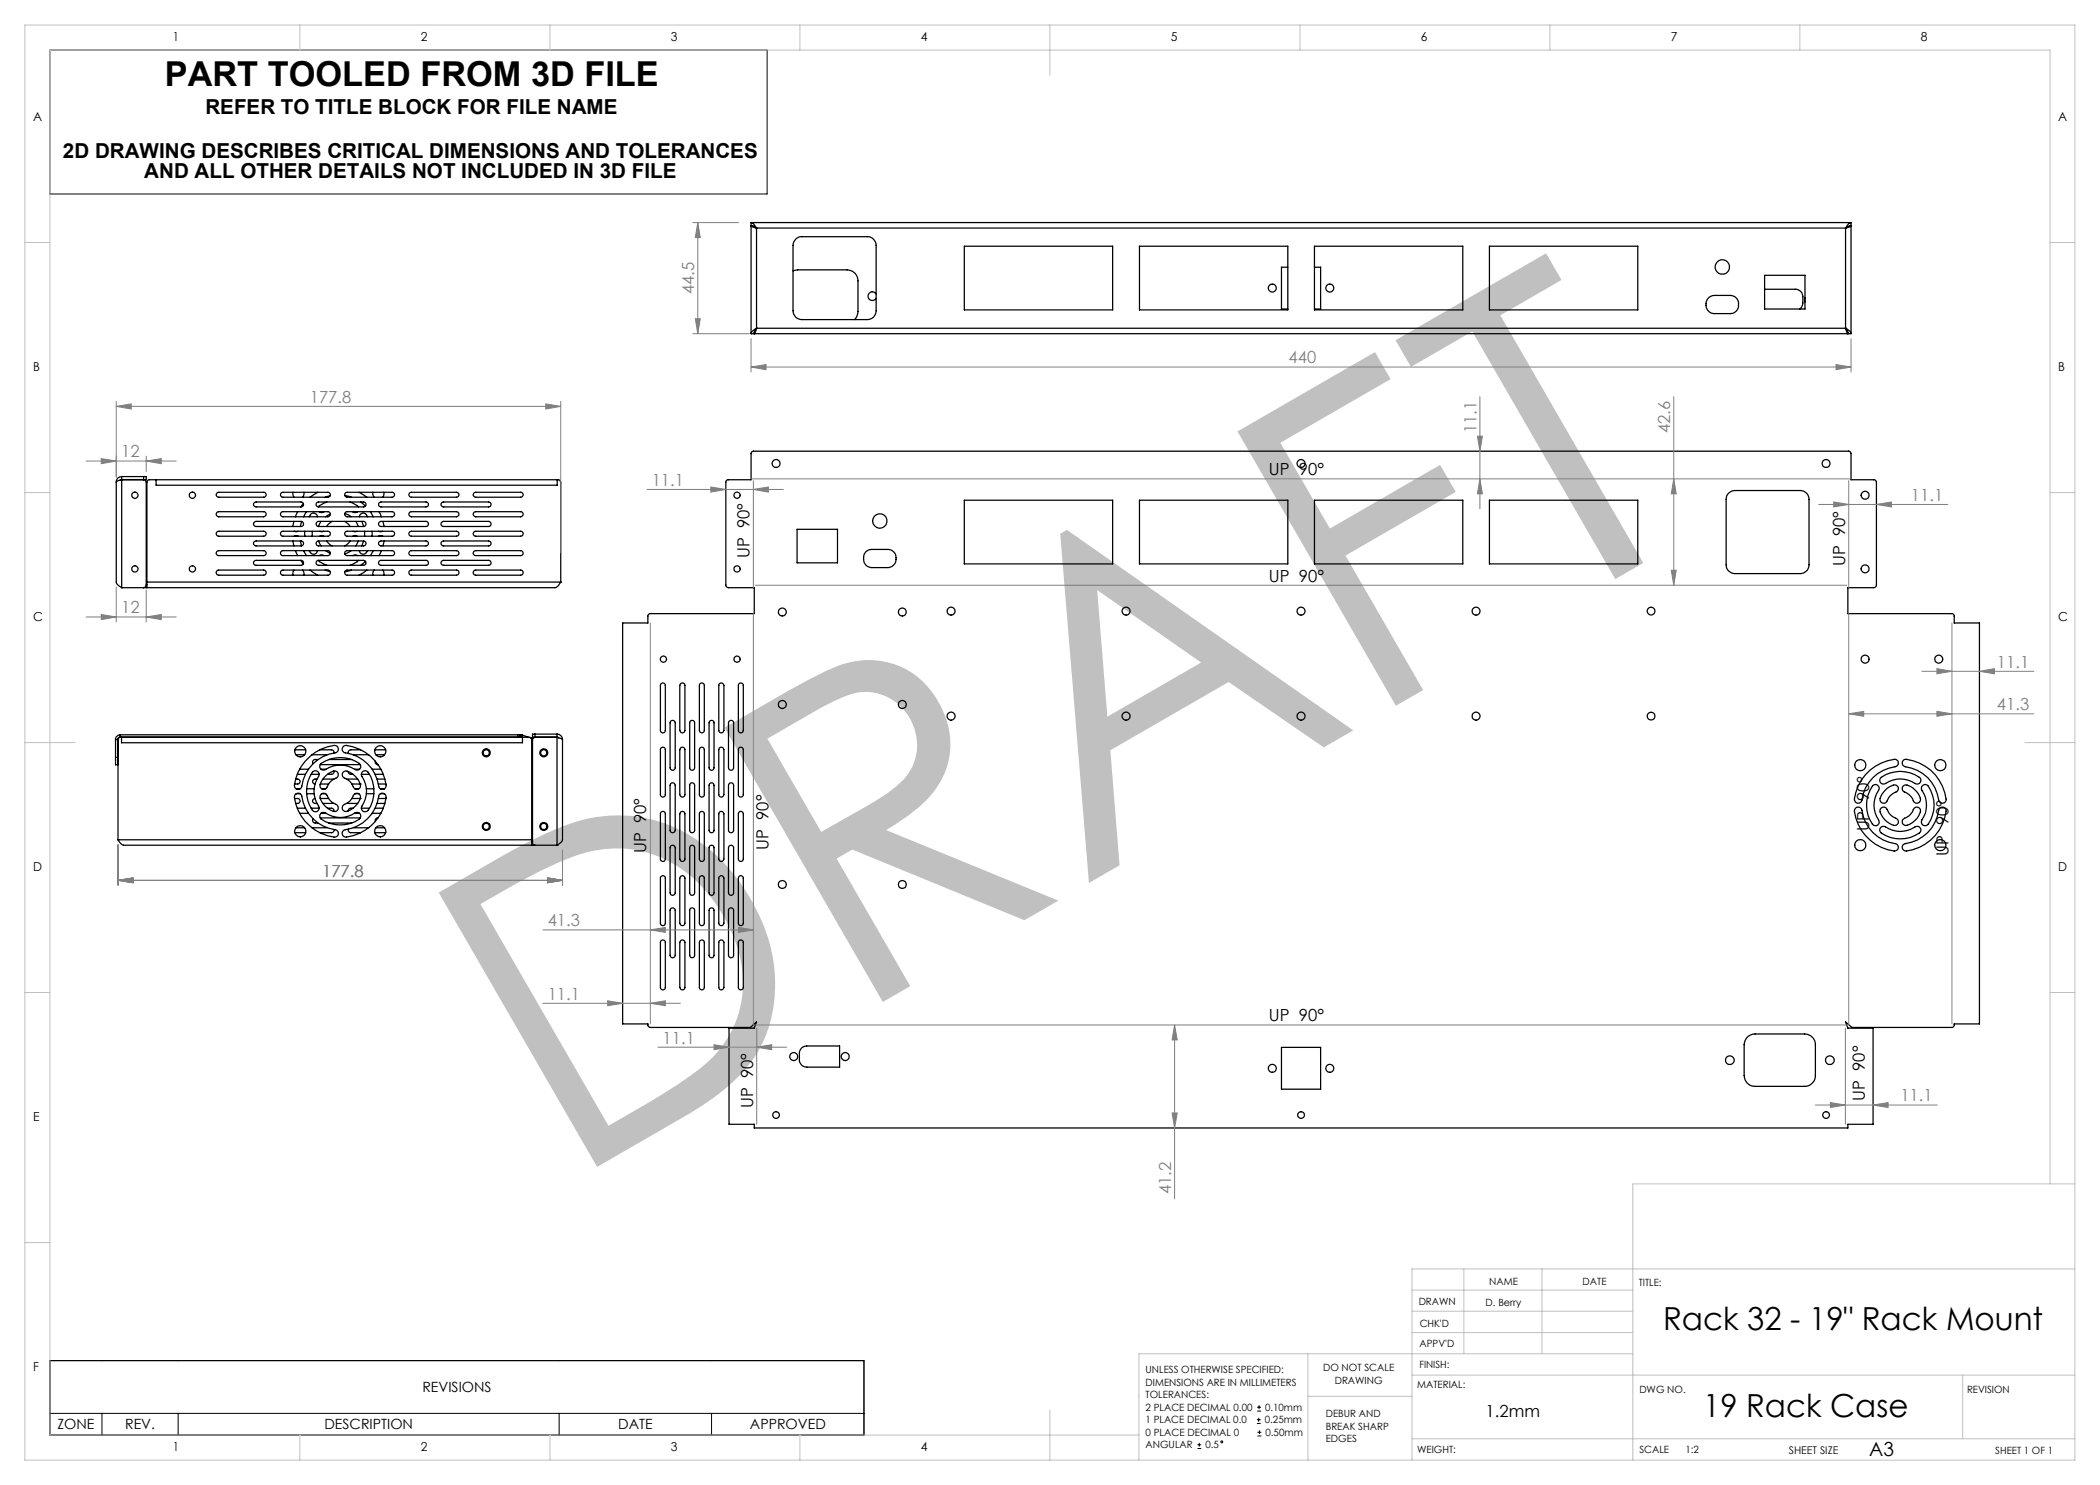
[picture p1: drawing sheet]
<svg xmlns="http://www.w3.org/2000/svg" width="420mm" height="297mm" viewBox="0 0 420 297" stroke-linecap="round" stroke-linejoin="round" font-family="sans-serif">
<g fill="none" stroke="#000" stroke-width=".25">
<path d="M150.2 45.2l.6 .1 .5 .3M150.2 44.5a1.74 1.74 0 0 1 1.1 1.1M150.2 45.2l1.1 .4M150.2 44.5v22.2M150.2 45.2h.3M150.2 44.5h220M150.9 45.4l.4 .2M151.1 45.4v.1M151.3 45.6v20M151.3 45.6h217.8M151.3 45.6h.1M158.6 54.2l.9-.2h9.9a2.17 2.17 0 0 1 2.2 2.2v6.1a2.31 2.31 0 0 1-.7 1.6"/>
<path d="M159.1 47.8a1.54 1.54 0 0 1 1.3-.5h13.1a1.75 1.75 0 0 1 1.7 1.8v13.1a1.75 1.75 0 0 1-1.7 1.7h-13.1a1.75 1.75 0 0 1-1.8-1.7v-13.1l.2-.7zM175.2 58.8a.88 .88 0 0 0-1.3-.2 .88 .88 0 0 0 0 1.3 .88 .88 0 0 0 1.3-.2M192.9 49.2h29.6v12.8h-29.6zM227.9 49.2h29.7v12.8h-29.7zM257.6 53.4h-1.3v8.4h1.3M262.9 49.2h29.7v12.8h-29.7zM262.9 53.4h1.2v8.4h-1.2M297.9 49.2h29.7v12.8h-29.7zM341.7 59.6l.8-.5h3.6a1.83 1.83 0 0 1 1.6 1.8 1.83 1.83 0 0 1-1.6 1.8h-3.2a1.84 1.84 0 0 1-1.6-1.2 1.84 1.84 0 0 1 .4-1.9zM352.9 57.9h6.2a1.51 1.51 0 0 1 1.5 1.4 2.99 2.99 0 0 1-.3 2.1l-.3 .4M352.9 55.1h8.1v6.7h-8.1zM361 59.5l-.1 .5 .1 .4"/>
<path d="M369.1 45.6v20M369.1 45.6h.1M369.4 45.4v.1M369.5 45.4l-.4 .2M369.9 45.2h.3M370.2 45.2h-.4l-.7 .4M370.2 45.2l-.3 .2-.8 .2M370.2 44.5a1.74 1.74 0 0 0-1.1 1.1M370.2 44.5v22.2M150.2 66.7h220M151.3 65.6l-.5 1.1v-.3M151.3 65.6l-.2 .4"/>
<path d="M151.3 65.6l-.3 .6-.2 .5M151.3 65.6a1.74 1.74 0 0 0-1.1 1.1M151.3 65.6h217.8M151.3 65.6h.1M369.1 65.6l.3 .4M369.1 65.6l.5 1.1v-.3M369.1 65.6l.4 .6 .1 .5M369.1 65.6a1.74 1.74 0 0 1 1.1 1.1M369.1 65.6h.1M23.2 96.4v20a1.89 1.89 0 0 0 1.1 1.1M24.3 96h.1M24.3 95.3a1.03 1.03 0 0 0-1.1 1.1"/>
<path d="M24.3 96l-.7 .2-.4 .2M24.3 96h4.5l.4 .3v20.7v.2l-.5 .3M24.3 95.3v22.2M24.3 95.3h4.4M28.7 95.9h-4.5l-.2 .2M28.7 95.3h.5v.6h-.5M28.7 95.3v.6M31.2 96v1h80.2v-1M43.4 98.6l.3-.1h9a.49 .49 0 0 1 .5 .5 .49 .49 0 0 1-.5 .4h-9l-.3-.1a.44 .44 0 0 1 0-.7zM56.2 98.6l.4-.1h9a.49 .49 0 0 1 .5 .5 .49 .49 0 0 1-.5 .4h-9l-.5-.3zM58.6 98.5v.7l.2 .2M60.8 98.5v.2l-.3 .7"/>
<path d="M63.6 98.5l-1.6 .9M66 99.2l-.9 .2M69 99.1l1.3 .3M69.1 98.6l.3-.1h9a.49 .49 0 0 1 .5 .5 .49 .49 0 0 1-.5 .4h-9l-.4-.3zM71.8 98.5l1.6 .9M74.6 98.5v.7l.2 .2M76.8 98.5l-.1 .7-.1 .2M81.9 98.6l.4-.1h9a.49 .49 0 0 1 .5 .5 .49 .49 0 0 1-.5 .4h-9l-.5-.3zM94.8 98.6l.3-.1h9a.49 .49 0 0 1 .5 .5 .49 .49 0 0 1-.5 .4h-9l-.3-.1a.44 .44 0 0 1 0-.7zM150.4 90.4l.2-.2 219.3 .1 .3 .4v5.3h4.7l.3 .3 .1 20.7-.1 .2-.4 .3h-5.2v5.2h20.9l.3 .5v1.4h5.1v80.2h-5.1a.55 .55 0 0 1-.5 .7h-19.9l-1.3-1.1 .5 1.2h5v19.3h-5v.7h-218.8v-.7h-5v-19.3h5l.5-1.2-1.2 1.1h-20.1l-.3-.2-.1-.5h-5.1v-80.2h5.1v-1.4l.4-.5h20.8v-5.2h-5.1l-.3-.1-.2-.3v-20.8l.4-.3h4.6v-5.3zM345.7 98.6l.6-.4 .7-.1h13.1a1.75 1.75 0 0 1 1.7 1.8v13.1a1.75 1.75 0 0 1-1.7 1.7h-13.1a1.75 1.75 0 0 1-1.8-1.7v-13.1a1.54 1.54 0 0 1 .5-1.3zM24.3 117.5h.1"/>
<path d="M29.2 116.9h.2M29.4 116.4v1.1M29.4 116.4v-20.1l.4-.3h81.9l.3 .2 .1 .2v20M29.4 116.4h82.7M43.4 114.2l.3-.2h9a.51 .51 0 0 1 .5 .5 .51 .51 0 0 1-.5 .5h-9a.52 .52 0 0 1-.4-.3 .52 .52 0 0 1 .1-.5zM43.4 110.3l.3-.2h9a.49 .49 0 0 1 .5 .5 .49 .49 0 0 1-.5 .5h-9l-.3-.1a.44 .44 0 0 1 0-.7zM43.4 106.4l.3-.1h9a.49 .49 0 0 1 .5 .4 .49 .49 0 0 1-.5 .5h-9l-.3-.1a.44 .44 0 0 1 0-.7zM43.4 102.5l.3-.2h9a.51 .51 0 0 1 .5 .5 .51 .51 0 0 1-.5 .6h-9l-.3-.2a.44 .44 0 0 1 0-.7zM50.9 108.3l.3-.1h9a.49 .49 0 0 1 .5 .5 .49 .49 0 0 1-.5 .5l-9.2-.1a.48 .48 0 0 1-.1-.8zM50.9 112.2l.3-.1h9a.49 .49 0 0 1 .5 .5 .49 .49 0 0 1-.5 .5l-9.2-.1a.46 .46 0 0 1-.1-.8zM50.9 100.5l.3-.1h9a.49 .49 0 0 1 .5 .5 .49 .49 0 0 1-.5 .5l-9.2-.1a.46 .46 0 0 1-.1-.8zM50.9 104.5l.3-.2h9a.51 .51 0 0 1 .5 .5 .51 .51 0 0 1-.5 .5h-9.2a.48 .48 0 0 1-.1-.8z"/>
<path d="M56.2 114.2l.4-.2h9a.51 .51 0 0 1 .5 .5 .51 .51 0 0 1-.5 .5h-9a.52 .52 0 0 1-.5-.3 .52 .52 0 0 1 .1-.5zM56.2 110.3l.4-.2h9a.49 .49 0 0 1 .5 .5 .49 .49 0 0 1-.5 .5h-9l-.5-.3zM56.2 106.4l.4-.1h9a.49 .49 0 0 1 .5 .4 .49 .49 0 0 1-.5 .5h-9l-.5-.3zM56.2 102.5l.4-.2h9a.51 .51 0 0 1 .5 .5 .51 .51 0 0 1-.5 .6h-9l-.5-.4zM58.6 108.2l.2 1M58.8 104.3l-.2 1M58.8 114l-.2 .3v.7M58.8 107.2l.4-.1 .5 .1M58.8 106.3l.4 .1 .5-.1M59.1 110.1l.4 1M59.5 102.3l-.4 1.1M60.1 108.2l.2 1"/>
<path d="M60.1 112.1l.6 .7M60.3 104.3l-.2 1M60.5 114l.2 .3 .1 .7M60.7 100.7l-.6 .7M60.7 110.1l.6 1M61 106.3v.9M61.3 102.3l-.6 1.1M61.8 103.4a.85 .85 0 0 1 .7-.8 .85 .85 0 0 1 .9 .3l.1 .5M61.8 110.1a.82 .82 0 0 0 .9 .8 .82 .82 0 0 0 .8-.8M62 114l1.6 1M62.4 106.3v.9M63.4 112.2l.3-.1h9a.49 .49 0 0 1 .5 .5 .49 .49 0 0 1-.5 .5h-9l-.4-.3z"/>
<path d="M63.4 100.5l.3-.1h9a.49 .49 0 0 1 .5 .5 .49 .49 0 0 1-.5 .5h-9l-.4-.3zM63.4 104.5l.3-.2h9a.51 .51 0 0 1 .5 .5 .51 .51 0 0 1-.5 .5h-9l-.4-.3zM63.4 108.3l.3-.1h9a.49 .49 0 0 1 .5 .5 .49 .49 0 0 1-.5 .5h-9l-.4-.3zM63.7 112.1a2.53 2.53 0 0 0 1.7 1M63.7 108.2l.5 1M63.8 111.1l.4-.1 .6 .1M63.8 102.3a.74 .74 0 0 0 1 0M64 106.3l.4 .1 .4-.1M64 107.2l.4-.1 .4 .1M64.2 104.3l-.5 1M65.1 114l.9 .3M65.1 110.1l1 .6"/>
<path d="M65.3 108.2l.4 .5 .7 .5M65.4 100.4a2.53 2.53 0 0 0-1.7 1M66.1 102.8l-1 .6M66.4 104.3l-1.1 1M68.9 104.3l1.1 1M69 102.7l1.2 .7M69.1 114.2l.3-.2h9a.51 .51 0 0 1 .5 .5 .51 .51 0 0 1-.5 .5h-9a.52 .52 0 0 1-.4-.3 .52 .52 0 0 1 .1-.5zM69.1 110.3l.3-.2h9a.49 .49 0 0 1 .5 .5 .49 .49 0 0 1-.5 .5h-9.1a.48 .48 0 0 1-.2-.8zM69.1 106.4l.3-.1h9a.49 .49 0 0 1 .5 .4 .49 .49 0 0 1-.5 .5h-9.1a.5 .5 0 0 1-.2-.8zM69.1 102.5l.3-.2h9a.51 .51 0 0 1 .5 .5 .51 .51 0 0 1-.5 .6l-9.1-.1a.48 .48 0 0 1-.2-.8zM70 100.4a3.1 3.1 0 0 1 1.7 1M70 108.2l-.4 .5-.7 .5"/>
<path d="M70.2 110.1l-1.2 .7M70.3 114l-1.3 .4M70.6 111.1l.3-.1 .6 .1M70.6 102.3a.74 .74 0 0 0 .9 0M70.6 106.3l.3 .1 .5-.1M70.6 107.2l.3-.1 .5 .1M71.2 104.3l.5 1M71.7 108.2l-.5 1M71.7 112.1a3.1 3.1 0 0 1-1.7 1M71.9 110.1a.82 .82 0 0 0 .8 .8 .82 .82 0 0 0 .8-.8M71.9 103.4a.76 .76 0 0 1 .5-.7 .76 .76 0 0 1 .9 .2l.2 .5M72.1 100.4l1 .8"/>
<path d="M72.3 104.3l.4 1M72.7 108.2l-.4 1M72.9 106.3v.9M73.1 112.3l-1 .8M73.4 114l-1.6 1M74.1 102.3l.5 1.1M74.4 106.3v.9M74.6 110.1l-.5 1M74.8 114l-.2 .3v.7M75.7 107.2l.2-.1 .6 .1M75.7 106.3l.5 .1 .3-.1M75.8 102.3l.5 1.1"/>
<path d="M75.8 112.2l.4-.1h9a.49 .49 0 0 1 .5 .5 .49 .49 0 0 1-.5 .5l-9.2-.1a.48 .48 0 0 1-.2-.8zM75.8 104.5l.4-.2h9a.51 .51 0 0 1 .5 .5 .51 .51 0 0 1-.5 .5h-9.2a.5 .5 0 0 1-.2-.8zM75.8 100.5l.4-.1h9a.49 .49 0 0 1 .5 .5 .49 .49 0 0 1-.5 .5l-9.2-.1a.48 .48 0 0 1-.2-.8zM75.8 108.3l.4-.1h9a.49 .49 0 0 1 .5 .5 .49 .49 0 0 1-.5 .5l-9.2-.1a.5 .5 0 0 1-.2-.8zM76.3 110.1l-.5 1M76.6 114l.1 .3 .1 .7M76.6 104.3l.2 1M76.8 108.2l-.2 1M81.9 114.2l.4-.2h9a.51 .51 0 0 1 .5 .5 .51 .51 0 0 1-.5 .5h-9a.52 .52 0 0 1-.5-.3 .52 .52 0 0 1 .1-.5zM81.9 110.3l.4-.2h9a.49 .49 0 0 1 .5 .5 .49 .49 0 0 1-.5 .5h-9.2a.48 .48 0 0 1-.2-.8zM81.9 106.4l.4-.1h9a.49 .49 0 0 1 .5 .4 .49 .49 0 0 1-.5 .5h-9.2a.5 .5 0 0 1-.2-.8zM81.9 102.5l.4-.2h9a.51 .51 0 0 1 .5 .5 .51 .51 0 0 1-.5 .6l-9.2-.1a.48 .48 0 0 1-.2-.8z"/>
<path d="M88.4 100.5l.3-.1h9a.49 .49 0 0 1 .5 .5 .49 .49 0 0 1-.5 .5l-9.2-.1a.46 .46 0 0 1-.1-.8zM88.4 112.2l.3-.1h9a.49 .49 0 0 1 .5 .5 .49 .49 0 0 1-.5 .5l-9.2-.1a.46 .46 0 0 1-.1-.8zM88.4 108.3l.3-.1h9a.49 .49 0 0 1 .5 .5 .49 .49 0 0 1-.5 .5l-9.2-.1a.48 .48 0 0 1-.1-.8zM88.5 104.3h9.2a.51 .51 0 0 1 .5 .5 .51 .51 0 0 1-.5 .5h-9.2a.52 .52 0 0 1-.3-.5 .52 .52 0 0 1 .3-.5zM94.8 114.2l.3-.2h9a.51 .51 0 0 1 .5 .5 .51 .51 0 0 1-.5 .5h-9a.52 .52 0 0 1-.4-.3 .52 .52 0 0 1 .1-.5zM94.8 110.3l.3-.2h9a.49 .49 0 0 1 .5 .5 .49 .49 0 0 1-.5 .5h-9l-.3-.1a.44 .44 0 0 1 0-.7zM94.8 106.4l.3-.1h9a.49 .49 0 0 1 .5 .4 .49 .49 0 0 1-.5 .5h-9l-.3-.1a.44 .44 0 0 1 0-.7zM94.8 102.5l.3-.2h9a.51 .51 0 0 1 .5 .5 .51 .51 0 0 1-.5 .6h-9l-.3-.2a.44 .44 0 0 1 0-.7zM112.1 116.4h.1M112.1 116.4a1.83 1.83 0 0 1-1.1 1.1h-86.7M159.4 105.9h8.1v6.7h-8.1zM173.2 110.3l.5-.3 .6-.1h3.3a1.83 1.83 0 0 1 1.6 1.8 1.83 1.83 0 0 1-1.6 1.8h-3.3a1.86 1.86 0 0 1-1.6-1.2 1.86 1.86 0 0 1 .5-2z"/>
<path d="M192.9 100h29.6v12.8h-29.6zM227.9 100h29.7v12.8h-29.7zM262.9 100h29.7v12.8h-29.7zM297.9 100h29.7v12.8h-29.7zM132.2 136.7l.6-.1 .3 .5v9a.49 .49 0 0 1-.5 .5 .49 .49 0 0 1-.5-.5v-9zM136.1 136.7l.6-.1 .3 .5v9a.51 .51 0 0 1-.5 .5 .51 .51 0 0 1-.5-.5v-9zM140 136.7l.5-.1 .4 .5v9a.49 .49 0 0 1-.5 .5 .49 .49 0 0 1-.5-.5v-9zM143.9 136.7l.6-.1 .3 .5v9a.51 .51 0 0 1-.5 .5 .51 .51 0 0 1-.5-.5v-9zM147.8 136.7l.5-.1 .4 .5v9a.49 .49 0 0 1-.5 .5 .49 .49 0 0 1-.5-.5v-9zM23.1 151.5v1.5h.5v-1.5M23.1 147.9h.5M23.1 151.5h.5"/>
<path d="M23.1 147.9v3.6M23.6 147.9v3.6M24.1 147.4l-.5 .2v.3M24.1 147a.96 .96 0 0 0-1 .9M24.1 147v.4M24.1 147h79.4M24.1 147.4h79.4M24.3 147.5v1.1h80.2v-1.1h1.5l.4 .5v20M58.9 159.7h.6a.5 .5 0 0 1 .5 .5 .5 .5 0 0 1-.5 .5h-.4M58.9 150h2.2M59 158.9a.74 .74 0 0 1 .8-.3 .74 .74 0 0 1 .6 .7 7.9 7.9 0 0 0 6.9 6.7 .77 .77 0 0 1 .3 .9 .77 .77 0 0 1-.8 .5 9.1 9.1 0 0 1-7.9-8.2zM59.1 155.8h.4a.5 .5 0 0 1 .5 .5 .5 .5 0 0 1-.5 .5h-.6"/>
<path d="M59.2 157.8h.8M59.2 158.7h.8M59.2 151h1.7M59.4 154.9h1.7M59.9 153.8h1.8M61.3 157.8h1.5M61.3 158.7h1.5M62 151.3a8.4 8.4 0 0 1 5.1-2.2 .74 .74 0 0 1 .6 .8 .74 .74 0 0 1-.7 .7 7.9 7.9 0 0 0-6.7 6.9 .77 .77 0 0 1-.9 .3 .77 .77 0 0 1-.5-.8 9.1 9.1 0 0 1 3.1-5.7zM62.2 154.9h1.7M62.4 151h3M62.5 154.4a.75 .75 0 0 1 1-.1 .75 .75 0 0 1 .2 1 5.4 5.4 0 0 0 .1 6.2 .75 .75 0 0 1-.4 .8 .75 .75 0 0 1-.9-.2 6.8 6.8 0 0 1 0-7.7zM63 159.7a.49 .49 0 0 0-.5 .5 .49 .49 0 0 0 .5 .5h.4"/>
<path d="M63.4 155.8a.64 .64 0 0 0-.9 .5l.2 .4 .3 .1M63.6 151.9h-.8a.5 .5 0 0 0-.2 .8M64 150h2.5l.3 .3v.3M64 152.9h8.1M64.1 159.7h1.6M64.1 156.8h1.6M64.2 153.8h1M64.2 152.7a6.6 6.6 0 0 1 7.8 .2 .74 .74 0 0 1-.1 .9 .74 .74 0 0 1-.9 .1 5.4 5.4 0 0 0-6.2 .1 .75 .75 0 0 1-.8-.4 .75 .75 0 0 1 .2-.9zM64.2 158.8a.84 .84 0 0 1 1.4 .6 3.2 3.2 0 0 0 1.8 1.6 .75 .75 0 0 1 .2 .9 .75 .75 0 0 1-.9 .4 4.1 4.1 0 0 1-2.7-3zM64.3 157.8h.9M64.3 158.7h.9M64.6 155.8h2.2"/>
<path d="M65.1 155.3l.7-.6a1.32 1.32 0 0 1 1.7-.3 .84 .84 0 0 1-.6 1.4 3.2 3.2 0 0 0-1.6 1.8 .75 .75 0 0 1-.9 .2 .75 .75 0 0 1-.4-.9l.5-.9zM65.7 151.9h4.7M66.8 154.2v.3l-.3 .3-1 .1M68.6 154.4a1.18 1.18 0 0 1 1.7 .3l1.3 1.3a1.32 1.32 0 0 1 .3 1.7 .84 .84 0 0 1-1.4-.6 3.2 3.2 0 0 0-1.8-1.6 .77 .77 0 0 1-.1-1.1zM68.7 149.2l.3-.1a9 9 0 0 1 8.2 8.2 .74 .74 0 0 1-.8 .6 .74 .74 0 0 1-.7-.7 7.9 7.9 0 0 0-6.9-6.7 .76 .76 0 0 1-.1-1.3zM69.3 155.8h2.2M69.6 154.3l.4 .5 .6 .1M70.4 159.7h1.6M70.4 156.8h1.6M70.7 151h3.1M70.9 153.8h1M70.9 157.8h.9"/>
<path d="M70.9 158.7h.9M72 156.8h.1M72 159.7h.1M72.1 150h-2.1a.46 .46 0 0 0-.3 .7M72.2 154.9h1.7M72.4 154.5a.76 .76 0 0 1 1.2-.1 6.6 6.6 0 0 1-.2 7.8 .74 .74 0 0 1-.9-.1 .74 .74 0 0 1-.1-.9 5.4 5.4 0 0 0-.1-6.2zM73.3 157.8h1.5M73.3 158.7h1.5M74.4 153.8h1.8M75 150h2.2M75 154.9h1.7M75.1 152.2l.1 .5 .4 .2"/>
<path d="M75.2 151h1.7M75.4 155.8h1.6M75.7 159.7h1.5M75.7 156.8h1.5M76.1 157.8h.8M76.1 158.7h.8M103.5 147h.5M103.5 147.4h.5M103.5 147v.4M104 147h.2M104 147.4h.2M104 147v.4"/>
<path d="M104.2 147h.3M104.2 147.4l.2 .1M104.2 147v.4M104.4 147.5h.1M104.4 147.5h-80.5l-.3 .4v20.1M104.5 147l-.1 .5M104.5 147l1.2 .5M106.2 147.6h.5M106.4 148h.1M107 147.4h4.4l.4 .2M107 146.8h-.5v.6h.5M107 146.8v.6"/>
<path d="M107 146.8h4.4M111.4 147.5h.1M111.4 147.5l1.1 .4M111.4 147.5h-4.4l-.4 .1-.1 .3v20.7l.1 .3 .4 .1M111.4 146.8a1.08 1.08 0 0 1 1.1 1.1M111.4 146.8v22.2M112.5 147.9v20.1a1.98 1.98 0 0 1-1.1 1M132.2 149.6l.2-.1a.48 .48 0 0 1 .7 .4v9a.49 .49 0 0 1-.5 .5 .49 .49 0 0 1-.5-.5v-9zM134.2 144.2l.5-.1 .3 .5v9a.51 .51 0 0 1-.5 .5 .51 .51 0 0 1-.5-.5v-9zM134.2 156.7l.1-.1a.51 .51 0 0 1 .7 .5v8.9a.51 .51 0 0 1-.5 .5 .51 .51 0 0 1-.5-.5v-8.9zM136.1 149.6l.2-.1a.51 .51 0 0 1 .7 .4v9a.51 .51 0 0 1-.5 .5 .51 .51 0 0 1-.5-.5v-9zM138.1 156.7l.1-.1a.51 .51 0 0 1 .7 .5v8.9a.49 .49 0 0 1-.5 .5 .49 .49 0 0 1-.5-.5v-8.9z"/>
<path d="M138.1 144.2l.5-.1 .3 .5v9a.49 .49 0 0 1-.5 .5 .49 .49 0 0 1-.5-.5v-9zM140 149.6l.5-.1 .4 .4v9a.49 .49 0 0 1-.5 .5 .49 .49 0 0 1-.5-.5v-9zM142 144.2l.5-.1 .3 .5v9a.49 .49 0 0 1-.5 .5 .49 .49 0 0 1-.5-.5v-9zM142 156.7l.1-.1a.48 .48 0 0 1 .7 .5v8.9a.49 .49 0 0 1-.5 .5 .49 .49 0 0 1-.5-.5v-8.9zM143.9 149.6l.2-.1a.51 .51 0 0 1 .7 .4v9a.51 .51 0 0 1-.5 .5 .51 .51 0 0 1-.5-.5v-9zM145.7 144.4l.3-.3h.4l.3 .5v9a.51 .51 0 0 1-.5 .5 .51 .51 0 0 1-.5-.5zM145.9 156.7l.1-.1a.51 .51 0 0 1 .7 .5v8.9a.51 .51 0 0 1-.5 .5 .51 .51 0 0 1-.5-.5v-8.9zM147.8 149.6l.2-.1a.51 .51 0 0 1 .7 .4v9a.49 .49 0 0 1-.5 .5 .49 .49 0 0 1-.5-.5v-9zM374 154a9.2 9.2 0 0 1 5.1-2.1 .76 .76 0 0 1 .6 .7 .76 .76 0 0 1-.7 .7 7.8 7.8 0 0 0-6.7 7 .77 .77 0 0 1-.9 .3 .77 .77 0 0 1-.5-.8 9.3 9.3 0 0 1 3.1-5.8zM374.5 157.2a.75 .75 0 0 1 1-.2 .75 .75 0 0 1 .2 1.1 5.4 5.4 0 0 0 .1 6.1 .74 .74 0 0 1-.4 .9 .74 .74 0 0 1-.9-.3 6.8 6.8 0 0 1 0-7.6zM376.1 155.6a6.5 6.5 0 0 1 8 0 .77 .77 0 0 1-.1 1 .77 .77 0 0 1-1 .1 5.4 5.4 0 0 0-6.2 .1 .76 .76 0 0 1-.7-.3 .76 .76 0 0 1 0-.9zM377 158l.8-.6a1.32 1.32 0 0 1 1.7-.2 .81 .81 0 0 1-.6 1.3 3.1 3.1 0 0 0-1.6 1.9 .75 .75 0 0 1-.9 .1 .75 .75 0 0 1-.4-.8l.4-.9z"/>
<path d="M380.6 157.2a1.58 1.58 0 0 1 2.1 .5l1 1.1a1.37 1.37 0 0 1 .2 1.7 .81 .81 0 0 1-.9 .1 .81 .81 0 0 1-.4-.8 3.2 3.2 0 0 0-1.9-1.5 .77 .77 0 0 1-.1-1.1zM380.7 152l.3-.1a9 9 0 0 1 8.2 8.2 .76 .76 0 0 1-.7 .6 .76 .76 0 0 1-.8-.7 7.8 7.8 0 0 0-6.9-6.8 .75 .75 0 0 1-.1-1.2zM384.6 157.1a.74 .74 0 0 1 1.1 .1 6.6 6.6 0 0 1-.3 7.8 .76 .76 0 0 1-.9-.1 .76 .76 0 0 1-.1-.9 5.3 5.3 0 0 0-.1-6.2v-.3zM23.6 168a2.02 2.02 0 0 0 1.1 1h86.7M23.6 168h82.8M23.6 168h.1M58.9 166.5h2.2M59.2 165.6h1.7M59.4 161.6h1.7M59.9 162.7h1.8M62.2 161.6h1.7M62.4 165.6h3"/>
<path d="M62.6 163.8l-.1 .1a.51 .51 0 0 0 .5 .7h.6M64 163.6h8.1M64.1 162.8a.73 .73 0 0 1 1-.2 5.4 5.4 0 0 0 6.2-.1 .75 .75 0 0 1 .8 .4 .75 .75 0 0 1-.2 .9 6.6 6.6 0 0 1-7.8-.2l-.1-.2zM64.2 162.7h1M64.6 160.7h2.2M65.5 161.6l1 .1 .3 .3v.3M65.7 164.6h4.7M66.8 165.9v.3l-.3 .3h-2.5M68.6 166.2l.2-.2a8 8 0 0 0 7-7 .77 .77 0 0 1 .9-.3 .77 .77 0 0 1 .5 .8 9.1 9.1 0 0 1-8.2 7.9 .74 .74 0 0 1-.4-1.2zM68.7 161a3.4 3.4 0 0 0 2.1-2.1 .75 .75 0 0 1 .9-.2 .75 .75 0 0 1 .4 .9 4.1 4.1 0 0 1-3 2.7 .74 .74 0 0 1-.6-.5 .74 .74 0 0 1 .2-.8zM69.3 160.7h2.2M69.7 165.8a.51 .51 0 0 0 .5 .7h1.9"/>
<path d="M70.6 161.6l-.6 .1-.4 .5M70.7 165.6h3.1M70.9 162.7h1M72.2 161.6h1.7M74.4 162.7h1.8M75 166.5h2.2M75 161.6h1.7M75.2 165.6h1.7M75.4 160.7h1.6M75.6 163.6l-.4 .2-.1 .5M106.4 168v1M106.4 168.4h.1"/>
<path d="M111.4 169h.1M132.2 162.4l.2-.1a.48 .48 0 0 1 .7 .5v9a.49 .49 0 0 1-.5 .5 .49 .49 0 0 1-.5-.5v-9zM132.2 175.3a.49 .49 0 0 1 .6-.1 .49 .49 0 0 1 .3 .4v9a.49 .49 0 0 1-.5 .5 .49 .49 0 0 1-.5-.5v-9zM134.2 169.2l.1-.1a.51 .51 0 0 1 .7 .4v9.1a.51 .51 0 0 1-.5 .5 .51 .51 0 0 1-.5-.5v-9.1zM136.1 162.4l.2-.1a.51 .51 0 0 1 .7 .5v9a.51 .51 0 0 1-.5 .5 .51 .51 0 0 1-.5-.5v-9zM136.1 175.3a.5 .5 0 0 1 .6-.1 .5 .5 0 0 1 .3 .4v9a.51 .51 0 0 1-.5 .5 .51 .51 0 0 1-.5-.5v-9zM138.1 169.2l.1-.1a.51 .51 0 0 1 .7 .4v9.1a.49 .49 0 0 1-.5 .5 .49 .49 0 0 1-.5-.5v-9.1zM140 162.4l.5-.1 .4 .5v9a.49 .49 0 0 1-.5 .5 .49 .49 0 0 1-.5-.5v-9zM140 175.3a.5 .5 0 0 1 .6-.1 .5 .5 0 0 1 .3 .4v9a.49 .49 0 0 1-.5 .5 .49 .49 0 0 1-.5-.5v-9zM142 169.2l.1-.1a.48 .48 0 0 1 .7 .4v9.1a.49 .49 0 0 1-.5 .5 .49 .49 0 0 1-.5-.5v-9.1zM143.9 162.4l.2-.1a.51 .51 0 0 1 .7 .5v9a.51 .51 0 0 1-.5 .5 .51 .51 0 0 1-.5-.5v-9zM143.9 175.3a.52 .52 0 0 1 .6-.1 .52 .52 0 0 1 .3 .4v9a.51 .51 0 0 1-.5 .5 .51 .51 0 0 1-.5-.5v-9z"/>
<path d="M145.9 169.2l.1-.1a.51 .51 0 0 1 .7 .4v9.1a.51 .51 0 0 1-.5 .5 .51 .51 0 0 1-.5-.5v-9.1zM147.8 162.4l.2-.1a.51 .51 0 0 1 .7 .5v9a.49 .49 0 0 1-.5 .5 .49 .49 0 0 1-.5-.5v-9zM147.8 175.3a.5 .5 0 0 1 .6-.1 .5 .5 0 0 1 .3 .4v9a.49 .49 0 0 1-.5 .5 .49 .49 0 0 1-.5-.5v-9zM371.1 161.7a.75 .75 0 0 1 .7-.3 .75 .75 0 0 1 .6 .7 7.9 7.9 0 0 0 6.9 6.7 .76 .76 0 0 1 .3 .9 .76 .76 0 0 1-.8 .5 9.2 9.2 0 0 1-7.9-8.2zM376.1 165.6a.79 .79 0 0 1 1-.2 5.4 5.4 0 0 0 6.2-.1 .75 .75 0 0 1 .8 .4 .75 .75 0 0 1-.2 .9 6.6 6.6 0 0 1-7.8-.2l-.1-.3zM376.2 161.6a.83 .83 0 0 1 1.4 .6 3.2 3.2 0 0 0 1.8 1.6 .74 .74 0 0 1 .2 .9 .74 .74 0 0 1-.9 .4 4.1 4.1 0 0 1-2.7-3zM382.8 161.7a.75 .75 0 0 1 .9-.2 .75 .75 0 0 1 .4 .9 4.1 4.1 0 0 1-3 2.7 .8 .8 0 0 1-.7-.8 .8 .8 0 0 1 .8-.8 3.3 3.3 0 0 0 1.6-1.8zM388 161.6a.73 .73 0 0 1 .9-.1 .73 .73 0 0 1 .3 .7 9.1 9.1 0 0 1-8.2 8 .74 .74 0 0 1-.6-.8 .74 .74 0 0 1 .7-.7 7.9 7.9 0 0 0 6.7-6.9zM132.2 188.1l.6-.1 .3 .5v9a.49 .49 0 0 1-.5 .5 .49 .49 0 0 1-.5-.5v-9zM134.2 181.7l.5-.1 .3 .5v9a.51 .51 0 0 1-.5 .5 .51 .51 0 0 1-.5-.5v-9zM136.1 188.1l.6-.1 .3 .5v9a.51 .51 0 0 1-.5 .5 .51 .51 0 0 1-.5-.5v-9zM138.1 181.7l.5-.1 .3 .5v9a.49 .49 0 0 1-.5 .5 .49 .49 0 0 1-.5-.5v-9z"/>
<path d="M140 188.1l.5-.1 .4 .5v9a.49 .49 0 0 1-.5 .5 .49 .49 0 0 1-.5-.5v-9zM142 181.7l.5-.1 .3 .5v9a.49 .49 0 0 1-.5 .5 .49 .49 0 0 1-.5-.5v-9zM143.9 188.1l.6-.1 .3 .5v9a.51 .51 0 0 1-.5 .5 .51 .51 0 0 1-.5-.5v-9zM145.7 181.9l.3-.3h.4l.3 .5v9a.51 .51 0 0 1-.5 .5 .51 .51 0 0 1-.5-.5zM147.8 188.1l.5-.1 .4 .5v9a.49 .49 0 0 1-.5 .5 .49 .49 0 0 1-.5-.5v-9zM160.3 209.6l.5-.3 .6-.1h6.5v4.2h-6.5a1.45 1.45 0 0 1-1.5-1.5 2.48 2.48 0 0 1 .2-2zM256.3 209.5h7.8v8.3h-7.8zM349.5 207.4a2.31 2.31 0 0 1 1.5-.6h9.9a2.17 2.17 0 0 1 2.2 2.1v6.2a2.17 2.17 0 0 1-2.2 2.2h-9.9a2.17 2.17 0 0 1-2.2-2.2v-6.2a2.32 2.32 0 0 1 .7-1.5z"/>
<circle cx="254.5" cy="57.6" r=".79"/>
<circle cx="266" cy="57.6" r=".79"/>
<circle cx="344.4" cy="53.4" r="1.45"/>
<circle cx="27" cy="99" r=".63"/>
<circle cx="38.5" cy="99" r=".63"/>
<circle cx="147.4" cy="99" r=".62"/>
<circle cx="155.2" cy="92.7" r=".79"/>
<circle cx="260.2" cy="92.7" r=".79"/>
<circle cx="365.2" cy="92.7" r=".79"/>
<circle cx="373" cy="99.1" r=".8"/>
<circle cx="27" cy="113.8" r=".62"/>
<circle cx="38.5" cy="113.8" r=".62"/>
<circle cx="147.4" cy="113.8" r=".62"/>
<circle cx="176" cy="104.2" r="1.45"/>
<circle cx="373" cy="113.8" r=".8"/>
<circle cx="132.7" cy="131.8" r=".63"/>
<circle cx="147.4" cy="131.8" r=".62"/>
<circle cx="156.4" cy="122.4" r=".79"/>
<circle cx="180.5" cy="122.4" r=".79"/>
<circle cx="190.2" cy="122.2" r=".79"/>
<circle cx="225.2" cy="122.2" r=".79"/>
<circle cx="260.2" cy="122.2" r=".79"/>
<circle cx="295.2" cy="122.2" r=".79"/>
<circle cx="330.2" cy="122.2" r=".77"/>
<circle cx="373" cy="131.8" r=".79"/>
<circle cx="387.7" cy="131.8" r=".8"/>
<circle cx="60.1" cy="150.3" r="1.12"/>
<circle cx="76" cy="150.3" r="1.12"/>
<circle cx="97.3" cy="150.6" r=".63"/>
<circle cx="97.3" cy="150.6" r=".81"/>
<circle cx="108.7" cy="150.6" r=".62"/>
<circle cx="108.7" cy="150.6" r=".79"/>
<circle cx="156.5" cy="140.9" r=".81"/>
<circle cx="180.5" cy="140.9" r=".81"/>
<circle cx="190.2" cy="143.2" r=".81"/>
<circle cx="225.2" cy="143.2" r=".81"/>
<circle cx="260.2" cy="143.2" r=".81"/>
<circle cx="295.2" cy="143.2" r=".81"/>
<circle cx="330.2" cy="143.2" r=".78"/>
<circle cx="372.1" cy="153" r="1.12"/>
<circle cx="388.1" cy="153.1" r="1.13"/>
<circle cx="60.1" cy="166.3" r="1.13"/>
<circle cx="76" cy="166.3" r="1.13"/>
<circle cx="97.2" cy="165.3" r=".62"/>
<circle cx="97.3" cy="165.3" r=".8"/>
<circle cx="108.7" cy="165.3" r=".62"/>
<circle cx="108.7" cy="165.3" r=".79"/>
<circle cx="156.5" cy="176.9" r=".8"/>
<circle cx="180.5" cy="176.9" r=".8"/>
<circle cx="372.1" cy="169" r="1.12"/>
<circle cx="388.1" cy="169" r="1.13"/>
<circle cx="158.7" cy="211.3" r=".81"/>
<circle cx="169" cy="211.3" r=".81"/>
<circle cx="254.5" cy="213.7" r=".79"/>
<circle cx="266" cy="213.7" r=".79"/>
<circle cx="346" cy="212" r=".87"/>
<circle cx="366" cy="212" r=".87"/>
<circle cx="155.2" cy="223" r=".67"/>
<circle cx="260.2" cy="223" r=".67"/>
<circle cx="365.2" cy="223" r=".67"/>
</g>
<g fill="none" stroke="#000" stroke-width=".2">
<path d="M10 272.1h162.8v14.9h-162.8zM10 282.7h162.8M20.4 282.7v4.3M35.6 282.7v4.3M111.8 282.7v4.3M142.3 282.7v4.3M239.5 289.7h.7M239.5 289h.7M239.9 288.6v.7M251.4 284.7h.7M251.4 283.9h.7M251.4 282.2h.8"/>
<path d="M251.4 281.4h.8M251.5 287.2h.8M251.5 286.5h.8M251.7 283.6v.7M251.8 281.1v.7M251.9 286.1v.7"/>
<circle cx="244.4" cy="288.4" r=".19"/>
</g>
<g fill="none" stroke="#808080" stroke-width=".2">
<path d="M138.6 44.5h9.1M139.6 44.5l.5 3h-1zM139.6 44.5v22.2M138.6 66.7h11.3M139.1 63.7h1l-.5 3zM150.2 73.4l3-.5v1zM150.2 67.7v6.7M150.2 73.4h220M296 79.3v22.5M334.8 79.3v37.7M367.2 72.9l3 .5-3 .5zM370.2 67.7v6.7"/>
<path d="M17.2 92.2h18M20.2 91.7l3 .5-3 .5zM23.2 81.3l3-.5v1zM23.2 80.3v15.1M23.2 81.3h88.9M29.2 92.2l3-.5v1zM29.2 91.2v3.1M109.1 80.8l3 .5-3 .5zM112.1 80.3v30.3M129.4 97.9h27.3M142.2 97.4l3 .5-3 .5zM150.2 95.8h220"/>
<path d="M150.7 97.9l3-.5v1zM150.7 96.1v21.4M295.5 87.2h1l-.5 3zM296 95.8l.5 3h-1zM334.8 95.8l.4 3h-.9zM369.7 96.1v21.4M23.2 117.4v7M29.2 118v6.4M151.1 117h218.3M334.3 114h.9l-.4 3zM363.7 100.9h25.9M366.7 100.4l3 .5-3 .5z"/>
<path d="M375.3 100.9l3-.5v1zM17.2 123.4h18M20.2 122.9l3 .5-3 .5zM29.2 123.4l3-.5v1zM130.1 124.6v80.2M150.7 122.7v82.2M369.7 122.7v82.2M384.4 134.3h22.4M387.4 133.7l3 .6-3 .5zM390.4 124.6v80.2M395.9 134.3l3-.6v1.1zM369.7 142.8l3-.5v1z"/>
<path d="M369.7 142.8h37.1M387.4 142.3l3 .5-3 .5zM23.6 176.1l3-.5v1zM23.6 168.9v8.2M23.6 176.1h88.9M109.5 175.6l3 .5-3 .5zM112.5 170v7.1M108.6 186h42.1M130.1 186l3-.5v1zM147.7 185.5l3 .5-3 .5zM108.6 200.7h27.5M121.5 200.2l3 .5-3 .5z"/>
<path d="M130.1 200.7l3-.5v1zM131.6 209.4h25.7M142.8 208.9l3 .5-3 .5zM151.1 205h218.2M151.3 209.4l3-.5v1zM151.3 205.6v19.3M234.9 205l.5 3h-1zM234.9 205v34.8M369.1 205.6v19.3M234.4 222.6h1l-.5 3zM363.1 221h24.4M366.1 220.5l3 .5-3 .5z"/>
<path d="M374.6 221l3-.5v1z"/>
</g>
<path d="M10 10h143.4v28.8h-143.4z" fill="none" stroke="#0a0605" stroke-width=".2"/>
<g fill="none" stroke="#c0c0c0" stroke-width=".2">
<path d="M5 5h410v287h-410zM60 5v5M110 5v5M160 5v5M210 5v10M260 5v5M310 5v5M360 5v5M5 48.5h5M410 48.5h5M5 98.5h5M410 98.5h5"/>
<path d="M5 148.5h10M405 148.5h10M5 198.5h5M410 198.5h5M410 236.8v-226.8h-400v277h217.8M415 236.8h-88.4v55.2M5 248.5h5M282.4 258h44.2M292.8 253.8v17M308.4 253.8v17M415 253.8h-132.6v38.2M261.6 270.8v21.2"/>
<path d="M261.6 279.3h20.8M282.4 266.5h44.2M282.4 262.3h44.2M282.4 275h132.6M326.6 270.8h-98.8v21.2M392.5 275v12.8M60 287v5M110 287v5M160 287v5M210 282v10M282.4 287.8h132.6"/>
</g>
<g fill="#808080">
<path d="M29.2 123.4l3-.5v1zM20.2 122.9l3 .5-3 .5z"/>
<path d="M366.7 100.4l3 .5-3 .5zM375.3 100.9l3-.5v1zM366.1 220.5l3 .5-3 .5zM374.6 221l3-.5v1zM121.5 200.2l3 .5-3 .5zM130.1 200.7l3-.5v1zM142.2 97.4l3 .5-3 .5zM150.7 97.9l3-.5v1zM23.6 176.1l3-.5v1zM109.5 175.6l3 .5-3 .5zM23.6 176.1l3-.5v1zM109.5 175.6l3 .5-3 .5z"/>
<path d="M23.2 81.3l3-.5v1zM109.1 80.8l3 .5-3 .5z"/>
<path d="M369.7 142.8l3-.5v1zM387.4 142.3l3 .5-3 .5z"/>
<path d="M150.2 73.4l3-.5v1zM367.2 72.9l3 .5-3 .5z"/>
<path d="M29.2 92.2l3-.5v1zM20.2 91.7l3 .5-3 .5z"/>
<path d="M142.8 208.9l3 .5-3 .5zM151.3 209.4l3-.5v1z"/>
<path d="M295.5 87.2h1l-.5 3zM296 95.8l.5 3h-1zM334.8 95.8l.4 3h-.9zM334.3 114h.9l-.4 3zM234.9 205l.5 3h-1zM234.4 222.6h1l-.5 3zM139.6 44.5l.5 3h-1zM139.1 63.7h1l-.5 3z"/>
<path d="M387.4 133.7l3 .6-3 .5zM395.9 134.3l3-.6v1.1zM130.1 186l3-.5v1zM147.7 185.5l3 .5-3 .5z"/>
</g>
<text font-size="88.2" fill="#c0c0c0" x="112.7" y="237.2" transform="rotate(-30 112.7 237.2)">DRAFT</text>
<text font-size="6.9" x="33" y="17.1">PART TOOLED FROM 3D FILE</text>
<g font-size="6.3">
<text x="332.6" y="266">Rack 32 - 19&quot; Rack Mount</text>
<text x="340.7" y="283.4">19 Rack Case</text>
</g>
<g font-size="4.1">
<text x="41.1" y="22.8">REFER TO TITLE BLOCK FOR FILE NAME</text>
<text x="12.6" y="31.7">2D DRAWING DESCRIBES CRITICAL DIMENSIONS AND TOLERANCES</text>
<text x="28.9" y="35.7">AND ALL OTHER DETAILS NOT INCLUDED IN 3D FILE</text>
</g>
<text font-size="3.9" x="373.8" y="291.2">A3</text>
<g font-size="3.3" fill="#808080">
<text x="138.9" y="58.9" transform="rotate(-90 138.9 58.9)">44.5</text>
<text x="257.7" y="72.7">440</text>
<text x="62" y="80.5">177.8</text>
<text x="295.3" y="86.7" transform="rotate(-90 295.3 86.7)">11.1</text>
<text x="334" y="86.7" transform="rotate(-90 334 86.7)">42.6</text>
<text x="24.2" y="91.5">12</text>
<text x="130.3" y="97.2">11.1</text>
<text x="382.2" y="100.1">11.1</text>
<text x="24.2" y="122.7">12</text>
<text x="399.4" y="133.5">11.1</text>
<text x="399.4" y="142">41.3</text>
<text x="64.4" y="175.3">177.8</text>
<text x="109.5" y="185.2">41.3</text>
<text x="109.5" y="199.9">11.1</text>
<text x="132.5" y="208.7">11.1</text>
<text x="380.1" y="220.3">11.1</text>
<text x="234.2" y="238.8" transform="rotate(-90 234.2 238.8)">41.2</text>
</g>
<g font-size="3.3">
<text x="253.8" y="95">UP 90°</text>
<text x="149.9" y="111.6" transform="rotate(-90 149.9 111.6)">UP 90°</text>
<text x="369.1" y="113.3" transform="rotate(-90 369.1 113.3)">UP 90°</text>
<text x="253.8" y="116.3">UP 90°</text>
<text x="373.9" y="166.3" transform="rotate(-90 373.9 166.3)">UP 90°</text>
<text x="129.2" y="170.6" transform="rotate(-90 129.2 170.6)">UP 90°</text>
<text x="153.7" y="170" transform="rotate(-90 153.7 170)">UP 90°</text>
<text x="389.7" y="171.1" transform="rotate(-90 389.7 171.1)">UP 90°</text>
<text x="253.8" y="204.3">UP 90°</text>
<text x="150.6" y="221.7" transform="rotate(-90 150.6 221.7)">UP 90°</text>
<text x="373" y="220.2" transform="rotate(-90 373 220.2)">UP 90°</text>
<text x="297.1" y="283.5">1.2mm</text>
</g>
<g font-size="2.8">
<text x="84.5" y="278.4">REVISIONS</text>
<text x="11.5" y="285.9">ZONE</text>
<text x="25" y="285.9">REV.</text>
<text x="64.9" y="285.9">DESCRIPTION</text>
<text x="123.6" y="285.9">DATE</text>
<text x="150" y="285.9">APPROVED</text>
</g>
<g font-size="2.5">
<text x="34.6" y="8.2">1</text>
<text x="84.2" y="8.2">2</text>
<text x="134.2" y="8.2">3</text>
<text x="184.2" y="8.2">4</text>
<text x="234.2" y="8.2">5</text>
<text x="284.2" y="8.2">6</text>
<text x="334.2" y="8.2">7</text>
<text x="384.2" y="8.2">8</text>
<text x="6.7" y="24.2">A</text>
<text x="411.7" y="24.2">A</text>
<text x="6.7" y="74.2">B</text>
<text x="411.7" y="74.2">B</text>
<text x="6.7" y="124.2">C</text>
<text x="411.7" y="124.2">C</text>
<text x="6.7" y="174.2">D</text>
<text x="411.7" y="174.2">D</text>
<text x="6.7" y="224.2">E</text>
<text x="6.7" y="274.2">F</text>
<text x="34.6" y="290.2">1</text>
<text x="84.2" y="290.2">2</text>
<text x="134.2" y="290.2">3</text>
<text x="184.2" y="290.2">4</text>
</g>
<text font-size="2.1" x="357.7" y="290.8">SHEET SIZE</text>
<g font-size="2">
<text x="297.8" y="257">NAME</text>
<text x="316.5" y="256.9">DATE</text>
<text x="327.8" y="257.2">TITLE:</text>
<text x="283.7" y="261.1">DRAWN</text>
<text x="297.1" y="261.1">D. Berry</text>
<text x="283.9" y="269.4">APPV'D</text>
<text x="283.9" y="265.3">CHK'D</text>
<text x="229.1" y="274.7">UNLESS OTHERWISE SPECIFIED:</text>
<text x="264.6" y="274.3">DO NOT SCALE</text>
<text x="283.9" y="273.6">FINISH:</text>
<text x="229.1" y="277.2">DIMENSIONS ARE IN MILLIMETERS</text>
<text x="229.1" y="279.7">TOLERANCES:</text>
<text x="266.9" y="276.8">DRAWING</text>
<text x="283.4" y="277.5">MATERIAL:</text>
<text x="327.9" y="278.6">DWG NO.</text>
<text x="393.4" y="278.6">REVISION</text>
<text x="229.1" y="282.2">2 PLACE DECIMAL 0.00</text>
<text x="229.1" y="284.7">1 PLACE DECIMAL 0.0</text>
<text x="229.1" y="287.2">0 PLACE DECIMAL 0</text>
<text x="253" y="284.7">0.25mm</text>
<text x="253" y="282.2">0.10mm</text>
<text x="253.1" y="287.2">0.50mm</text>
<text x="265.2" y="283.5">DEBUR AND</text>
<text x="265.2" y="286">BREAK SHARP</text>
<text x="229.1" y="289.7">ANGULAR</text>
<text x="241.1" y="289.7">0.5</text>
<text x="265.2" y="288.5">EDGES</text>
<text x="283.4" y="290.5">WEIGHT:</text>
<text x="327.9" y="290.6">SCALE</text>
<text x="337.1" y="290.6">1:2</text>
<text x="399.1" y="290.7">SHEET 1 OF 1</text>
</g>
</svg>
